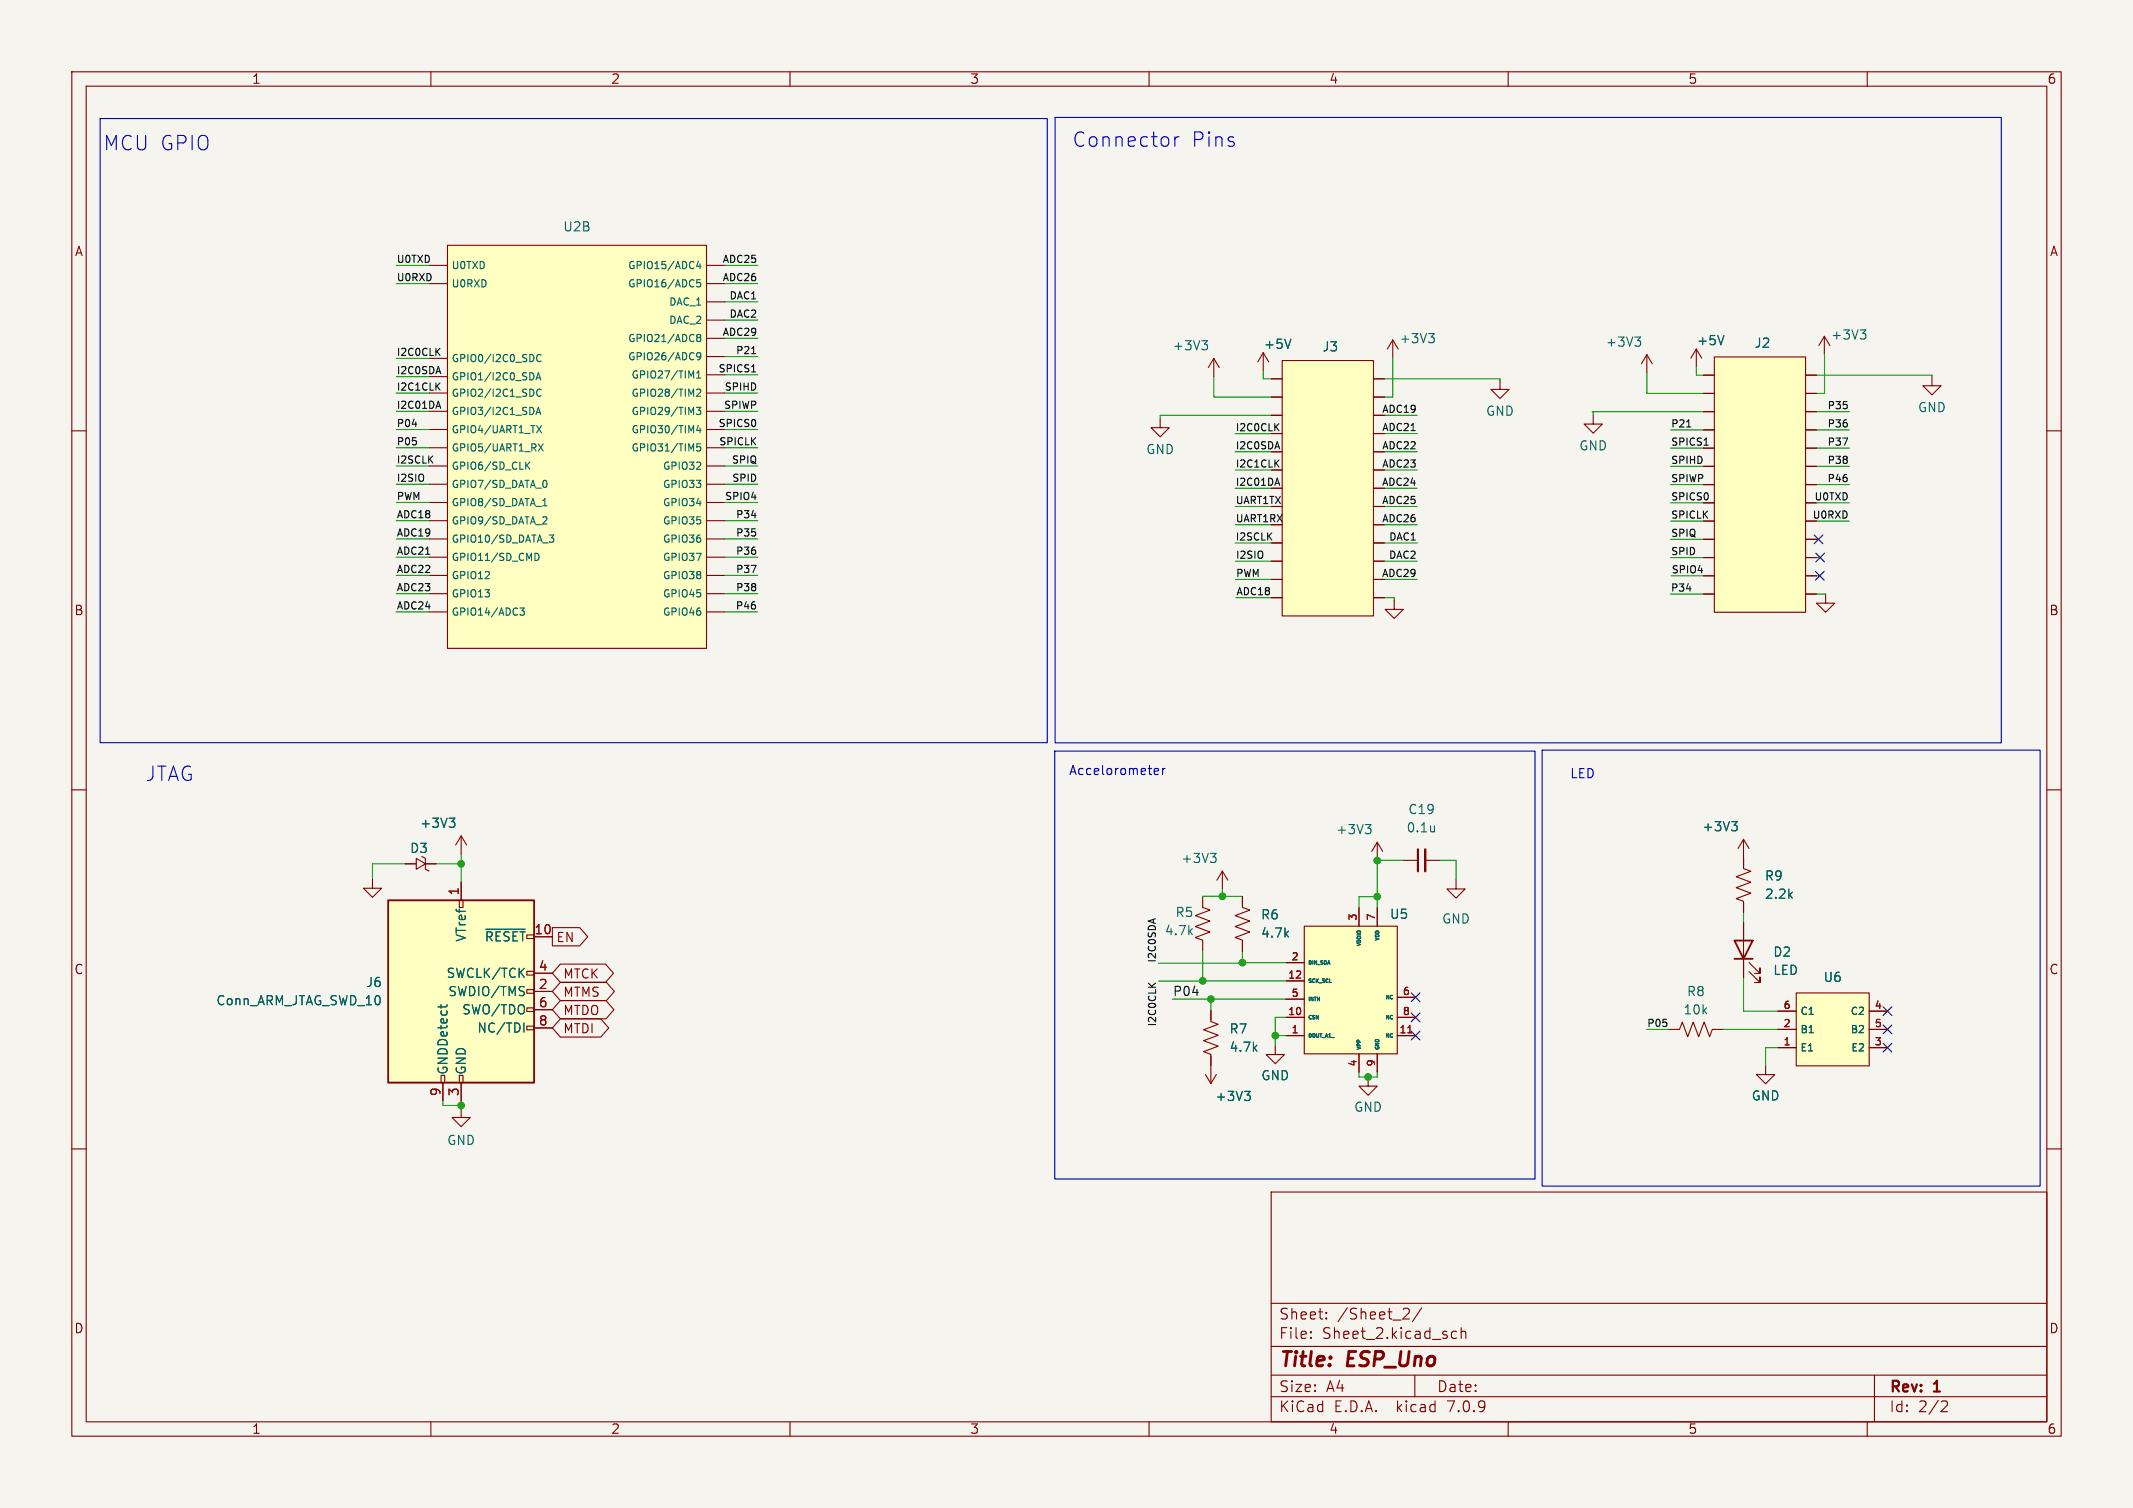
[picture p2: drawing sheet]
<svg xmlns="http://www.w3.org/2000/svg" width="297mm" height="210mm" viewBox="0 0 297 210" stroke-linecap="round" stroke-linejoin="round" font-family="sans-serif">
<path d="M0 0h297v210h-297z" fill="#f5f4ef" stroke="#f5f4ef" stroke-width=".14"/>
<g fill="none" stroke="#840000" stroke-width=".15">
<path d="M10 10h277v190h-277zM12 12h273v186h-273zM60 10v2M110 10v2M160 10v2M210 10v2M260 10v2M59.8 37h2.5M59.8 39.5h2.5M62.3 34.2h36.1v56.1h-36.1zM98.4 37h2.5M98.4 39.5h2.5"/>
<path d="M10 60h2M59.8 54.7h2.5M59.8 57.3h2.5M59.8 59.8h2.5M59.8 49.9h2.5M59.8 52.5h2.5M98.4 42h2.5M98.4 44.6h2.5M98.4 47.1h2.5M98.4 49.7h2.5M98.4 52.2h2.5M98.4 54.7h2.5"/>
<path d="M98.4 57.3h2.5M98.4 59.8h2.5M161.5 58.3v1.3h1.3l-1.3 1.2-1.2-1.2h1.2M169 49.9l-.8 1.3M169 49.9v2.6M169 49.9l.8 1.3M175.9 49.1l-.8 1.3M175.9 49.1v2.6M175.9 49.1l.8 1.3M177 52.8h1.5M177 57.8h1.5M177 55.3h1.5"/>
<path d="M178.5 50.2h12.7v35.6h-12.7zM191.2 55.3h1.5M191.3 52.8h1.5M191.3 57.8h1.5M193.9 47.3l-.7 1.3M193.9 47.3v2.6M193.9 47.3l.8 1.3M208.9 53v1.2h1.2l-1.2 1.3-1.3-1.3h1.3M221.8 57.8v1.3h1.3l-1.3 1.2-1.2-1.2h1.2M229.3 49.4l-.8 1.3M229.3 49.4v2.5M229.3 49.4l.8 1.3"/>
<path d="M236.2 48.6l-.8 1.3M236.2 48.6v2.6M236.2 48.6l.8 1.3M237.2 52.2h1.5M237.2 57.3h1.5M237.2 54.8h1.5M237.2 59.9h1.5M238.7 49.7h12.7v35.6h-12.7zM251.4 54.8h1.5M251.4 59.9h1.5M251.4 52.2h1.5M251.4 57.3h1.5"/>
<path d="M254 46.8l-.7 1.3M254 46.8v2.6M254 46.8l.8 1.3M269 52.5v1.2h1.3l-1.3 1.3-1.3-1.3h1.3M285 60h2M59.8 62.4h2.5M59.8 64.9h2.5M59.8 67.4h2.5M59.8 70h2.5M59.8 72.5h2.5M59.8 75.1h2.5M59.8 77.6h2.5"/>
<path d="M98.4 62.4h2.5M98.4 64.9h2.5M98.4 67.4h2.5M98.4 70h2.5M98.4 72.5h2.5M98.4 75.1h2.5M98.4 77.6h2.5M177 75.6h1.5M177 62.9h1.5M177 68h1.5M177 78.2h1.5M177 60.4h1.5"/>
<path d="M177 65.5h1.5M191.2 78.2h1.5M191.2 60.4h1.5M191.2 65.5h1.5M191.2 70.5h1.5M191.2 73.1h1.5M191.3 75.6h1.5M191.3 62.9h1.5M191.3 68h1.5M237.2 75.1h1.5M237.2 62.4h1.5M237.2 67.5h1.5"/>
<path d="M237.2 77.6h1.5M237.2 64.9h1.5M237.2 70h1.5M237.2 72.6h1.5M251.4 77.6h1.5M251.4 64.9h1.5M251.4 70h1.5M251.4 72.6h1.5M251.4 75.1h1.5M251.4 62.4h1.5M251.4 67.5h1.5M59.8 80.1h2.5"/>
<path d="M59.8 82.7h2.5M59.8 85.2h2.5M98.4 80.1h2.5M98.4 82.7h2.5M98.4 85.2h2.5M177 83.2h1.5M177 80.7h1.5M191.2 80.7h1.5M191.3 83.2h1.5M194.1 83.6v1.3h1.3l-1.3 1.2-1.2-1.2h1.2M237.2 82.7h1.5M237.2 80.2h1.5"/>
<path d="M251.4 80.2h1.5M251.4 82.7h1.5M254.2 82.7v1.3h1.3l-1.3 1.3-1.3-1.3h1.3M10 110h2M58 119.5l1.2 .8-1.2 .8zM58.7 119.3l.5 .2v1.6l.5 .2M64.2 116.4l-.8 1.3M64.2 116.4v2.5M64.2 116.4l.8 1.3M191.8 117.3l-.8 1.3M191.8 117.3v2.5M191.8 117.3l.7 1.3"/>
<path d="M195.4 119.8h2M198.5 119.8h2M242.8 116.9v4.1l1 .3-2 .8 2 .8-2 .7 2 .8-2 .7 1 .4v1.6M242.8 116.9l-.8 1.3M242.8 116.9l.7 1.3M285 110h2M51.9 122.4v1.3h1.2l-1.2 1.3-1.3-1.3h1.3M56.4 120.3h1.5M59.2 120.3h1.5M64 125.4h.5v1h-.5zM64.2 122.8v2.6M73.4 135.3h1v.5h-1z"/>
<path d="M73.4 137.8h1v.5h-1zM74.4 130.5h2.5M74.4 138.1h2.5M74.4 135.5h2.5M76.9 129.2h3.8l1.1 1.3-1.1 1.2h-3.8zM78 136.8h6.4l1.1 1.3-1.1 1.2h-6.4l-1.1-1.2zM78 139.3h6.4l1.1 1.3-1.1 1.3h-6.4l-1.1-1.3zM78 134.3h6.3l1.1 1.2-1.1 1.3h-6.3l-1.1-1.3zM167.5 124.8v1.6l1 .3-2.1 .8 2.1 .8-2.1 .7 2.1 .8-2.1 .8 1.1 .3v1.6M170.2 121.3l-.8 1.3M170.2 121.3v2.6M170.2 121.3l.8 1.3"/>
<path d="M173 124.8v1.6l1 .3-2 .8 2 .8-2 .7 2 .8-2 .8 1 .3v1.6M179.1 136.6h2.5M179.1 134.1h2.5M179.1 139.1h2.5M181.6 129h13v17.8h-13zM189.2 126.4v2.6M191.8 126.4v2.6M194.6 138.9h2.5M202.7 122.5v1.3h1.3l-1.3 1.3-1.2-1.3h1.2M242.8 128.4v7.7M243.5 135.3l1.6 1.5v-.7v.7h-.8M243.5 134l1.6 1.6v-.8v.8h-.8"/>
<path d="M250.1 138.3h10.2v10.1h-10.2zM10 160h2M61.4 149.8h.5v1h-.5zM61.7 150.8v2.5M64 149.8h.5v1h-.5zM64.2 154.4v1.2h1.3l-1.3 1.3-1.3-1.3h1.3M64.2 150.8v2.5M73.4 140.4h1v.5h-1zM73.4 142.9h1v.5h-1zM74.4 140.6h2.5M74.4 143.2h2.5M78 141.9h5.7l1.1 1.3-1.1 1.2h-5.7l-1.1-1.2z"/>
<path d="M167.8 149.6l.8 1.3M168.6 140.7v1.6l1 .3-2 .8 2 .8-2 .7 2 .8-2 .8 1 .3v4.1M169.4 149.6l-.8 1.3M177.6 145.6v1.3h-1.3l1.3 1.2 1.2-1.2h-1.2M179.1 144.2h2.5M179.1 141.7h2.5M189.2 146.8v2.5M190.5 150v1.3h1.3l-1.3 1.2-1.3-1.2h1.3M191.8 146.8v2.5M194.6 144.2h2.5M194.6 141.7h2.5M232.3 143.4h1.6l.3-1.1 .8 2.1 .8-2.1 .7 2.1 .8-2.1 .7 2.1 .4-1h1.6"/>
<path d="M245.8 148.4v1.3h1.3l-1.3 1.2-1.2-1.2h1.2M247.6 143.4h2.5M247.6 145.9h2.5M247.6 140.8h2.5M260.3 143.4h2.5M260.3 145.9h2.5M260.3 140.8h2.5M285 160h2M177 166h108v32h-108zM60 198v2M110 198v2M160 198v2"/>
<path d="M177 194.5h108M177 191.5h108M177 187.5h108M177 181.5h108M182.5 186.3h.1l-.1 .1M182.5 186.3v.1M182.5 185.5v.1M182.5 185.5h.1l-.1 .1M184.7 183.6v.1M184.7 183.6h-.1l.1 .1M184.7 182.8v.1M184.7 182.8h-.1l.1 .1"/>
<path d="M195.6 182.2l.5 .1a.41 .41 0 0 1 .1 .5l-.9 .9h.9M197 191.5v3M198 182.1l-1.3 2M202.2 186.3l.2 .1 .4-.1M202.2 185.5l.2-.1 .4 .1M203.5 185.5a.37 .37 0 0 1 .6 .1v.8M203.5 184.9v1.5M210 198v2M260 198v2M261 191.5v6.5M270.5 195.1l.5 .1a.41 .41 0 0 1 .1 .5l-.9 .9h1"/>
</g>
<g fill="#ffffc2" stroke="#ffffc2" stroke-width=".14">
<path d="M250.1 138.3h10.2v10.1h-10.2z"/>
<path d="M178.5 50.2h12.7v35.6h-12.7z"/>
<path d="M62.3 34.2h36.1v56.1h-36.1z"/>
<path d="M54.1 125.4h20.3v25.4h-20.3z"/>
<path d="M238.7 49.7h12.7v35.6h-12.7z"/>
<path d="M181.6 129h13v17.8h-13z"/>
</g>
<path d="M54.1 125.4h20.3v25.4h-20.3zM241.5 131h2.5l-1.2 2.5zM241.5 133.5h2.5" fill="none" stroke="#840000" stroke-width=".25"/>
<g fill="none" stroke="#006464" stroke-width=".15">
<path d="M97.2 36.4l-.2 .7h.6M97.5 36.7v.7M97.5 39h-.4l-.1 .4 .1-.1 .4 .1 .1 .1-.1 .4-.1 .1-.4-.1M74.6 52.9l.4-1 .3 1M74.6 57.7l.4-1 .3 1M74.7 59.3l.7 1M74.7 52.6h.5M74.7 57.4h.5M75.3 54.3a.47 .47 0 0 0-.6 .3 .47 .47 0 0 0 .5 .6l.1-.1M75.3 49.5a.47 .47 0 0 0-.6 .3 .47 .47 0 0 0 .5 .6l.1-.1M75.4 59.3l-.7 1M97 56.7h.6l-.4 .4 .3 .1v.4l-.1 .1-.4-.1"/>
<path d="M97 54.3l.4-.1 .2 .3-.6 .7h.6M97 52.7h.6M97 51.9l.3-.2v1M97.2 47l-.2-.2 .2-.2h.2l.2 .2-.2 .2M97.2 47l-.2 .2 .1 .3 .1 .1h.2l.2-.2v-.2l-.2-.2M97.2 47h.2M97.2 59.2l-.2 .7h.6M97.5 59.6v.7M97.6 49.5l-.2 .2h-.2l-.2-.2 .1-.3 .3-.1 .1 .1a.66 .66 0 0 1-.2 .9h-.2M167.3 47.4h.8l-.4 .5M167.9 47.9l.2 .3v.3l-.2 .2M179.7 47.2l-.4 1.3"/>
<path d="M198.9 46.5h.8l-.4 .4M199.5 46.9l.2 .3v.3l-.2 .2M227.6 46.9h.8l-.4 .5M228.2 47.4l.2 .3v.3l-.2 .2M240 46.7l-.4 1.3M259 45.9h.8l-.4 .5M259.6 46.4l.2 .3v.3l-.2 .2M73.3 64.8l.5 .6M73.8 64.4l-.6 .5M74.5 77.1a.51 .51 0 0 1 .6 .5 .51 .51 0 0 1-.6 .5M75 61.8l.6 1M75.6 70.4h.6"/>
<path d="M75.6 69.7l.3-.3v1M75.6 61.8l-.6 1M75.7 72h.4l.1 .3-.7 .7h.7M75.8 66.9a.53 .53 0 0 1 .4 .5 .53 .53 0 0 1-.4 .5M76.5 74.5h.6l-.3 .4 .3 .1v.3l-.2 .2h-.3M97.5 61.8h-.4l-.1 .5 .1-.1h.4l.1 .2-.1 .3-.1 .1-.4-.1M72.4 84.7h.6l-.3 .4h.3v.5l-.2 .1-.4-.1M62.5 113.9h.8l-.4 .5M63.1 114.4l.2 .3v.3l-.2 .2M168.5 118.8h.8l-.4 .5M169.1 119.3l.2 .3v.3l-.2 .2M190.1 114.8h.8l-.4 .5"/>
<path d="M190.7 115.3l.2 .3v.3l-.2 .2M199.7 115v.8M199.7 115.7v.1M241.1 114.4h.8l-.4 .5M241.7 114.9l.2 .2v.4l-.2 .2M61.4 139.9v.5M62.3 139.9l-.1 .3M67.6 129.4h5.5M73 142.5v1.2M173.3 152h.8l-.4 .5M173.8 152.5l.3 .2v.3l-.3 .3"/>
</g>
<path d="M198.5 118.3v3" fill="none" stroke="#840000" stroke-width=".33"/>
<path d="M197.4 118.3v3" fill="none" stroke="#840000" stroke-width=".3"/>
<path d="M196 143.8h.6" fill="none" stroke="#a90000" stroke-width=".15"/>
<path d="M61 55.9l.4 1M104.6 49.3h.6M104.6 51.8h.6M196.5 60h.6M234.9 59.5h.5M177.8 66.6l.4 1M237.3 62h.6M159.9 136.9l.6 .6M160.9 136.9l-.6 .4" fill="none" stroke="#0f0f0f" stroke-width=".15"/>
<path d="M13.9 16.5h131.9v86.9h-131.9zM146.9 16.4h131.8v87.1h-131.8zM163.6 19v1.4M164.2 19a.51 .51 0 0 0-.6 .4M146.9 104.6h66.8v59.6h-66.8zM160.8 107.8h.5M160.8 107.1l.3-.1 .2 .1v.2l-.6 .1M161.9 107v.9M162.2 107l-.2 .1-.1 .2M214.7 104.5h69.4v60.7h-69.4z" fill="none" stroke="#0000c2" stroke-width=".15"/>
<g fill="none" stroke="#009600" stroke-width=".15">
<path d="M55.2 37h4.6M55.2 39.5h4.6M100.9 37h4.6M100.9 39.5h4.6M55.2 54.7h4.6M55.2 57.3h4.6M55.2 59.8h4.6M55.2 49.9h4.6M55.2 52.5h4.6M100.9 54.7h4.6M100.9 57.3h4.6M100.9 59.8h4.6"/>
<path d="M100.9 52.2h4.6M100.9 42h4.6M100.9 47.1h4.6M100.9 44.6h4.6M100.9 49.7h4.6M169 52.5l.1 2.8h7.9M175.9 51.7v1.1h1.1M177 57.8h-15.5v.5M192.8 52.8h16.1v.2M192.8 57.8h4.5M193.9 55.3h.1M193.9 49.9v5.4h-1.2"/>
<path d="M229.3 51.9l.1 2.9h7.8M232.6 59.9h4.6M236.2 51.2v1h1M237.2 57.3h-15.5l.1 .1v.4M252.9 59.9h4.6M252.9 57.3h4.6M252.9 52.2h16.1v.3M254 49.4l.1 5.4h-1.2M55.2 75.1h4.6M55.2 77.6h4.6M55.2 70h4.6M55.2 72.5h4.6"/>
<path d="M55.2 67.4h4.6M55.2 64.9h4.6M55.2 62.4h4.6M100.9 75.1h4.6M100.9 77.6h4.6M100.9 70h4.6M100.9 72.5h4.6M100.9 67.4h4.6M100.9 64.9h4.6M100.9 62.4h4.6M172 60.4h4.7M172 75.6h5"/>
<path d="M172 68h5M172 62.9h5M172 65.5h5M172 70.5h5M172 73.1h5M172 78.2h5M192.7 65.5h4.6M192.7 78.2h4.6M192.7 70.5h4.6M192.7 73.1h4.6M192.7 60.4h4.6M192.8 75.6h4.6"/>
<path d="M192.8 68h4.5M192.8 62.9h4.5M232.6 62.4h4.6M232.6 64.9h4.6M232.6 70h4.6M232.6 77.6h4.6M232.6 75.1h4.6M232.6 72.6h4.6M232.6 67.5h4.6M252.9 64.9h4.6M252.9 70h4.6M252.9 77.6h.5"/>
<path d="M252.9 72.6h4.6M252.9 62.4h4.6M252.9 75.1h.3M252.9 67.5h4.6M55.2 82.7h4.6M55.2 80.1h4.6M55.2 85.2h4.6M100.9 82.7h4.6M100.9 80.1h4.6M100.9 85.2h4.6M172 80.7h5M172.1 83.2h4.9"/>
<path d="M192.7 80.7h4.6M192.8 83.2h1.3v.4M232.6 82.7h4.6M232.7 80.2h4.5M252.9 80.2h.5M252.9 82.7h1.3M64.2 118.9v3.9M195.4 119.8h-3.6v6.6M200.5 119.8h2.2v2.7M56.4 120.3h-4.5v2.1M60.7 120.3h3.5M163.2 139.1h15.9"/>
<path d="M167.5 124.8h5.5M167.5 124.8h.1M167.5 132.5v4.1h-6.2M167.5 136.6h11.6M168.6 139.1v1.6M170.2 123.9v.9M173 134.1h6.1M173 132.5v1.6h-11.7M191.8 124.9h-2.6v1.5M242.8 136.1v4.7h4.8M242.8 127.1v1.3M61.7 153.3v.6h2.5"/>
<path d="M64.2 153.3v1.1M177.6 144.2h1.5M179.1 141.7h-1.5v3.9M189.2 149.3v.7h2.6v-.7M229.3 143.4h3M240 143.4h7.6M247.6 145.9h-1.8v2.5"/>
</g>
<g fill="none" stroke="#000084" stroke-width=".15">
<path d="M252.6 74.5l1.2 1.2M252.8 79.6l1.2 1.2M252.8 77l1.3 1.3M253.8 74.5l-1.2 1.2M254 79.6l-1.2 1.2M254.1 77l-1.3 1.3M196.5 138.3l1.2 1.2M197.7 138.3l-1.2 1.2M196.5 143.6l1.2 1.2M196.5 141.1l1.2 1.2M197.7 143.6l-1.2 1.2M197.7 141.1l-1.2 1.2"/>
<path d="M262.2 140.2l1.2 1.2M262.2 142.7l1.2 1.3M262.2 145.3l1.2 1.2M263.4 140.2l-1.2 1.2M263.4 142.7l-1.2 1.3M263.4 145.3l-1.2 1.2"/>
</g>
<g fill="#009600" stroke="#009600" stroke-width=".15">
<circle cx="191.8" cy="119.8" r=".46"/>
<circle cx="167.5" cy="136.6" r=".46"/>
<circle cx="168.6" cy="139.1" r=".46"/>
<circle cx="170.2" cy="124.8" r=".46"/>
<circle cx="191.8" cy="124.9" r=".46"/>
<circle cx="190.5" cy="150" r=".46"/>
<circle cx="177.6" cy="144.2" r=".46"/>
<circle cx="173" cy="134.1" r=".46"/>
<circle cx="64.2" cy="153.9" r=".46"/>
<circle cx="64.2" cy="120.3" r=".46"/>
</g>
<g font-size="2.8" fill="#0000c2">
<text x="14.3" y="21.1">MCU GPIO</text>
<text x="149.2" y="20.6">Connector</text>
<text x="165.8" y="20.6">Pins</text>
<text x="20.1" y="108.9">JTAG</text>
</g>
<g font-size="2.8" fill="#840000">
<text x="178" y="190.9">Title:</text>
<text x="187.7" y="190.9">ESP_Uno</text>
</g>
<g font-size="2.1" fill="#840000">
<text x="178" y="184">Sheet:</text>
<text x="186.2" y="184">/Sheet_2/</text>
<text x="178" y="186.7">File:</text>
<text x="184.1" y="186.7">Sheet_2.kicad_sch</text>
<text x="178" y="196.9">KiCad</text>
<text x="178" y="194.1">Size:</text>
<text x="184.7" y="194.1">A4</text>
<text x="185.7" y="196.9">E.D.A.</text>
<text x="194.6" y="196.9">kicad</text>
<text x="200" y="194.1">Date:</text>
<text x="201.8" y="196.9">7.0.9</text>
<text x="263" y="194.3">Rev:</text>
<text x="263" y="196.9">Id:</text>
<text x="267.1" y="196.9">2/2</text>
<text x="269.4" y="194.3">1</text>
</g>
<g font-size="1.8" fill="#840000">
<text x="35" y="11.9">1</text>
<text x="85" y="11.9">2</text>
<text x="135" y="11.9">3</text>
<text x="185" y="11.9">4</text>
<text x="235" y="11.9">5</text>
<text x="285" y="11.9">6</text>
<text x="10.3" y="35.9">A</text>
<text x="285.3" y="35.9">A</text>
<text x="10.3" y="85.9">B</text>
<text x="285.3" y="85.9">B</text>
<text x="77.4" y="131.4">EN</text>
<text x="10.3" y="135.9">C</text>
<text x="78.3" y="136.5">MTCK</text>
<text x="285.3" y="135.9">C</text>
<text x="78.3" y="139">MTMS</text>
<text x="78.3" y="141.6">MTDO</text>
<text x="78.3" y="144.1">MTDI</text>
<text x="10.3" y="185.9">D</text>
<text x="285.3" y="185.9">D</text>
<text x="35" y="199.9">1</text>
<text x="85" y="199.9">2</text>
<text x="135" y="199.9">3</text>
<text x="185" y="199.9">4</text>
<text x="235" y="199.9">5</text>
<text x="285" y="199.9">6</text>
</g>
<g font-size="1.8" fill="#006464">
<text x="78.3" y="32.4">U2B</text>
<text x="254.9" y="47.5">+3V3</text>
<text x="163.2" y="49">+3V3</text>
<text x="175.9" y="48.8">+5V</text>
<text x="184.1" y="49.1">J3</text>
<text x="194.8" y="48">+3V3</text>
<text x="223.5" y="48.5">+3V3</text>
<text x="236.2" y="48.3">+5V</text>
<text x="244.2" y="48.6">J2</text>
<text x="206.8" y="58.1">GND</text>
<text x="267" y="57.6">GND</text>
<text x="159.5" y="63.4">GND</text>
<text x="219.8" y="62.9">GND</text>
<text x="196" y="113.6">C19</text>
<text x="57" y="119">D3</text>
<text x="58.4" y="115.5">+3V3</text>
<text x="186" y="116.4">+3V3</text>
<text x="195.8" y="116.1">0.1u</text>
<text x="237" y="116">+3V3</text>
<text x="164.4" y="120.4">+3V3</text>
<text x="245.7" y="122.8">R9</text>
<text x="245.7" y="125.4">2.2k</text>
<text x="65.1" y="131.3" transform="rotate(-90 65.1 131.3)">VTref</text>
<text x="67.4" y="131.3">~{RESET}</text>
<text x="162.1" y="130.5">4.7k</text>
<text x="163.6" y="127.9">R5</text>
<text x="175.5" y="128.2">R6</text>
<text x="175.5" y="130.8">4.7k</text>
<text x="193.4" y="128.2">U5</text>
<text x="200.7" y="128.8">GND</text>
<text x="50.9" y="137.7">J6</text>
<text x="62.1" y="136.4">SWCLK/TCK</text>
<text x="246.8" y="133.4">D2</text>
<text x="246.8" y="136">LED</text>
<text x="253.8" y="137">U6</text>
<text x="30" y="140.2">Conn_ARM_JTAG_SWD_10</text>
<text x="62.3" y="138.9">SWDIO/TMS</text>
<text x="64.3" y="141.5">SWO/TDO</text>
<text x="234.3" y="141.5">10k</text>
<text x="234.8" y="138.9">R8</text>
<text x="62.5" y="149.8" transform="rotate(-90 62.5 149.8)">GNDDetect</text>
<text x="65.1" y="149.8" transform="rotate(-90 65.1 149.8)">GND</text>
<text x="66.4" y="144">NC/TDI</text>
<text x="171.1" y="144.1">R7</text>
<text x="171.1" y="146.7">4.7k</text>
<text x="169.1" y="153.5">+3V3</text>
<text x="175.5" y="150.6">GND</text>
<text x="188.5" y="155">GND</text>
<text x="243.8" y="153.5">GND</text>
<text x="62.2" y="159.7">GND</text>
</g>
<g font-size="1.8" fill="#0000c2">
<text x="148.8" y="108">Accelorometer</text>
<text x="218.5" y="108.5">LED</text>
</g>
<g font-size="1.8" fill="#a90000">
<text x="64" y="124.8" transform="rotate(-90 64 124.8)">1</text>
<text x="74.3" y="130.2">10</text>
<text x="74.9" y="137.8">2</text>
<text x="74.9" y="135.3">4</text>
<text x="74.9" y="140.4">6</text>
<text x="74.9" y="142.9">8</text>
<text x="61.4" y="152.8" transform="rotate(-90 61.4 152.8)">9</text>
<text x="64" y="152.8" transform="rotate(-90 64 152.8)">3</text>
</g>
<text font-size="1.8" fill="#0f0f0f" x="163.2" y="138.8">P04</text>
<g font-size="1.4" fill="#0f0f0f">
<text x="55.2" y="39.2">U0RXD</text>
<text x="55.2" y="36.7">U0TXD</text>
<text x="100.5" y="36.7">ADC25</text>
<text x="100.5" y="39.2">ADC26</text>
<text x="101.4" y="41.8">DAC1</text>
<text x="100.5" y="46.8">ADC29</text>
<text x="101.4" y="44.3">DAC2</text>
<text x="55.2" y="49.6">I2C0CLK</text>
<text x="55.2" y="52.2">I2C0SDA</text>
<text x="99.9" y="51.9">SPICS1</text>
<text x="102.3" y="49.4">P21</text>
<text x="55.2" y="57">I2C01DA</text>
<text x="55.2" y="54.5">I2C1CLK</text>
<text x="55.2" y="59.5">P04</text>
<text x="99.9" y="59.5">SPICS0</text>
<text x="100.7" y="57">SPIWP</text>
<text x="100.8" y="54.5">SPIHD</text>
<text x="192.3" y="57.6">ADC19</text>
<text x="232.6" y="59.6">P21</text>
<text x="254.3" y="57.1">P35</text>
<text x="254.3" y="59.6">P36</text>
<text x="55.2" y="62.1">P05</text>
<text x="55.2" y="64.6">I2SCLK</text>
<text x="100" y="62.1">SPICLK</text>
<text x="101.8" y="64.6">SPIQ</text>
<text x="172" y="62.6">I2C0SDA</text>
<text x="172" y="65.2">I2C1CLK</text>
<text x="192.3" y="60.1">ADC21</text>
<text x="192.3" y="62.6">ADC22</text>
<text x="192.3" y="65.2">ADC23</text>
<text x="232.6" y="62.1">SPICS1</text>
<text x="232.6" y="64.7">SPIHD</text>
<text x="254.3" y="64.7">P38</text>
<text x="254.3" y="62.1">P37</text>
<text x="55.2" y="69.7">PWM</text>
<text x="55.2" y="67.2">I2SIO</text>
<text x="100.8" y="69.7">SPIO4</text>
<text x="101.8" y="67.2">SPID</text>
<text x="172" y="67.7">I2C01DA</text>
<text x="192.3" y="67.7">ADC24</text>
<text x="192.3" y="70.3">ADC25</text>
<text x="232.6" y="69.8">SPICS0</text>
<text x="232.6" y="67.2">SPIWP</text>
<text x="252.5" y="69.8">U0TXD</text>
<text x="254.3" y="67.2">P46</text>
<text x="55.2" y="77.3">ADC21</text>
<text x="55.2" y="74.8">ADC19</text>
<text x="55.2" y="72.2">ADC18</text>
<text x="102.3" y="77.3">P36</text>
<text x="102.3" y="74.8">P35</text>
<text x="102.3" y="72.2">P34</text>
<text x="172" y="75.3">I2SCLK</text>
<text x="172" y="77.9">I2SIO</text>
<text x="192.3" y="72.8">ADC26</text>
<text x="193.3" y="77.9">DAC2</text>
<text x="193.3" y="75.3">DAC1</text>
<text x="232.6" y="74.8">SPIQ</text>
<text x="232.6" y="77.4">SPID</text>
<text x="232.6" y="72.3">SPICLK</text>
<text x="252.3" y="72.3">U0RXD</text>
<text x="55.2" y="82.4">ADC23</text>
<text x="55.2" y="79.9">ADC22</text>
<text x="102.3" y="82.4">P38</text>
<text x="102.3" y="79.9">P37</text>
<text x="172" y="80.4">PWM</text>
<text x="172.1" y="83">ADC18</text>
<text x="192.3" y="80.4">ADC29</text>
<text x="232.6" y="82.5">P34</text>
<text x="232.7" y="79.9">SPIO4</text>
<text x="55.2" y="84.9">ADC24</text>
<text x="102.3" y="84.9">P46</text>
<text x="161" y="134.1" transform="rotate(-90 161 134.1)">I2C0SDA</text>
<text x="161" y="143.1" transform="rotate(-90 161 143.1)">I2C0CLK</text>
<text x="229.3" y="143.1">P05</text>
</g>
<g font-size="1.4" fill="#006464">
<text x="62.8" y="37.7">U0TXD</text>
<text x="62.8" y="40.2">U0RXD</text>
<text x="87.3" y="37.7">GPIO15/ADC4</text>
<text x="87.3" y="40.2">GPIO16/ADC5</text>
<text x="87.3" y="47.8">GPIO21/ADC8</text>
<text x="93" y="42.8">DAC_1</text>
<text x="93" y="45.3">DAC_2</text>
<text x="62.8" y="50.6">GPIO0/I2C0_SDC</text>
<text x="62.8" y="53.2">GPIO1/I2C0_SDA</text>
<text x="87.3" y="50.4">GPIO26/ADC9</text>
<text x="87.8" y="52.9">GPIO27/TIM1</text>
<text x="62.8" y="55.5">GPIO2/I2C1_SDC</text>
<text x="62.8" y="58">GPIO3/I2C1_SDA</text>
<text x="87.8" y="55.5">GPIO28/TIM2</text>
<text x="87.8" y="58">GPIO29/TIM3</text>
<text x="62.8" y="63.1">GPIO5/UART1_RX</text>
<text x="62.8" y="65.6">GPIO6/SD_CLK</text>
<text x="62.8" y="60.5">GPIO4/UART1_TX</text>
<text x="87.8" y="60.5">GPIO30/TIM4</text>
<text x="87.8" y="63.1">GPIO31/TIM5</text>
<text x="92.2" y="65.6">GPIO32</text>
<text x="62.8" y="68.2">GPIO7/SD_DATA_0</text>
<text x="62.8" y="70.7">GPIO8/SD_DATA_1</text>
<text x="92.2" y="68.2">GPIO33</text>
<text x="92.2" y="70.7">GPIO34</text>
<text x="62.8" y="73.2">GPIO9/SD_DATA_2</text>
<text x="62.8" y="75.8">GPIO10/SD_DATA_3</text>
<text x="92.2" y="73.2">GPIO35</text>
<text x="92.2" y="75.8">GPIO36</text>
<text x="62.8" y="78.3">GPIO11/SD_CMD</text>
<text x="62.8" y="80.9">GPIO12</text>
<text x="62.8" y="83.4">GPIO13</text>
<text x="92.2" y="78.3">GPIO37</text>
<text x="92.2" y="80.9">GPIO38</text>
<text x="92.2" y="83.4">GPIO45</text>
<text x="62.8" y="85.9">GPIO14/ADC3</text>
<text x="92.2" y="85.9">GPIO46</text>
<text x="250.6" y="141.5">C1</text>
<text x="257.6" y="141.5">C2</text>
<text x="250.6" y="146.6">E1</text>
<text x="250.6" y="144.1">B1</text>
<text x="257.6" y="144.1">B2</text>
<text x="257.7" y="146.6">E2</text>
</g>
<text font-size="1.4" fill="#009600" x="172" y="60.1">I2C0CLK</text>
<g font-size="1.4" fill="#840000">
<text x="172" y="70.3">UART1TX</text>
<text x="172" y="72.8">UART1RX</text>
</g>
<g font-size="1.4" fill="#a90000">
<text x="189" y="128.3" transform="rotate(-90 189 128.3)">3</text>
<text x="191.5" y="128.3" transform="rotate(-90 191.5 128.3)">7</text>
<text x="179.3" y="136.3">12</text>
<text x="179.7" y="133.8">2</text>
<text x="179.3" y="141.4">10</text>
<text x="179.7" y="144">1</text>
<text x="179.7" y="138.9">5</text>
<text x="194.8" y="144">11</text>
<text x="195.2" y="138.6">6</text>
<text x="195.2" y="141.4">8</text>
<text x="248.2" y="143.1">2</text>
<text x="248.2" y="140.6">6</text>
<text x="260.9" y="140.6">4</text>
<text x="260.9" y="143.1">5</text>
<text x="189" y="148.6" transform="rotate(-90 189 148.6)">4</text>
<text x="191.5" y="148.6" transform="rotate(-90 191.5 148.6)">9</text>
<text x="248.2" y="145.6">1</text>
<text x="260.9" y="145.6">3</text>
</g>
<g font-size=".7" fill="#006464">
<text x="189.6" y="131.9" transform="rotate(-90 189.6 131.9)">VDDIO</text>
<text x="192.2" y="131.1" transform="rotate(-90 192.2 131.1)">VDD</text>
<text x="182.1" y="137">SCK_SCL</text>
<text x="182.1" y="134.5">DIN_SDA</text>
<text x="182.1" y="142.1">CSN</text>
<text x="182.1" y="139.5">INTN</text>
<text x="192.8" y="139.3">NC</text>
<text x="192.8" y="142.1">NC</text>
<text x="182.1" y="144.6">DOUT_A1_</text>
<text x="189.6" y="146.3" transform="rotate(-90 189.6 146.3)">VPP</text>
<text x="192.2" y="146.3" transform="rotate(-90 192.2 146.3)">GND</text>
<text x="192.8" y="144.6">NC</text>
</g>
</svg>
